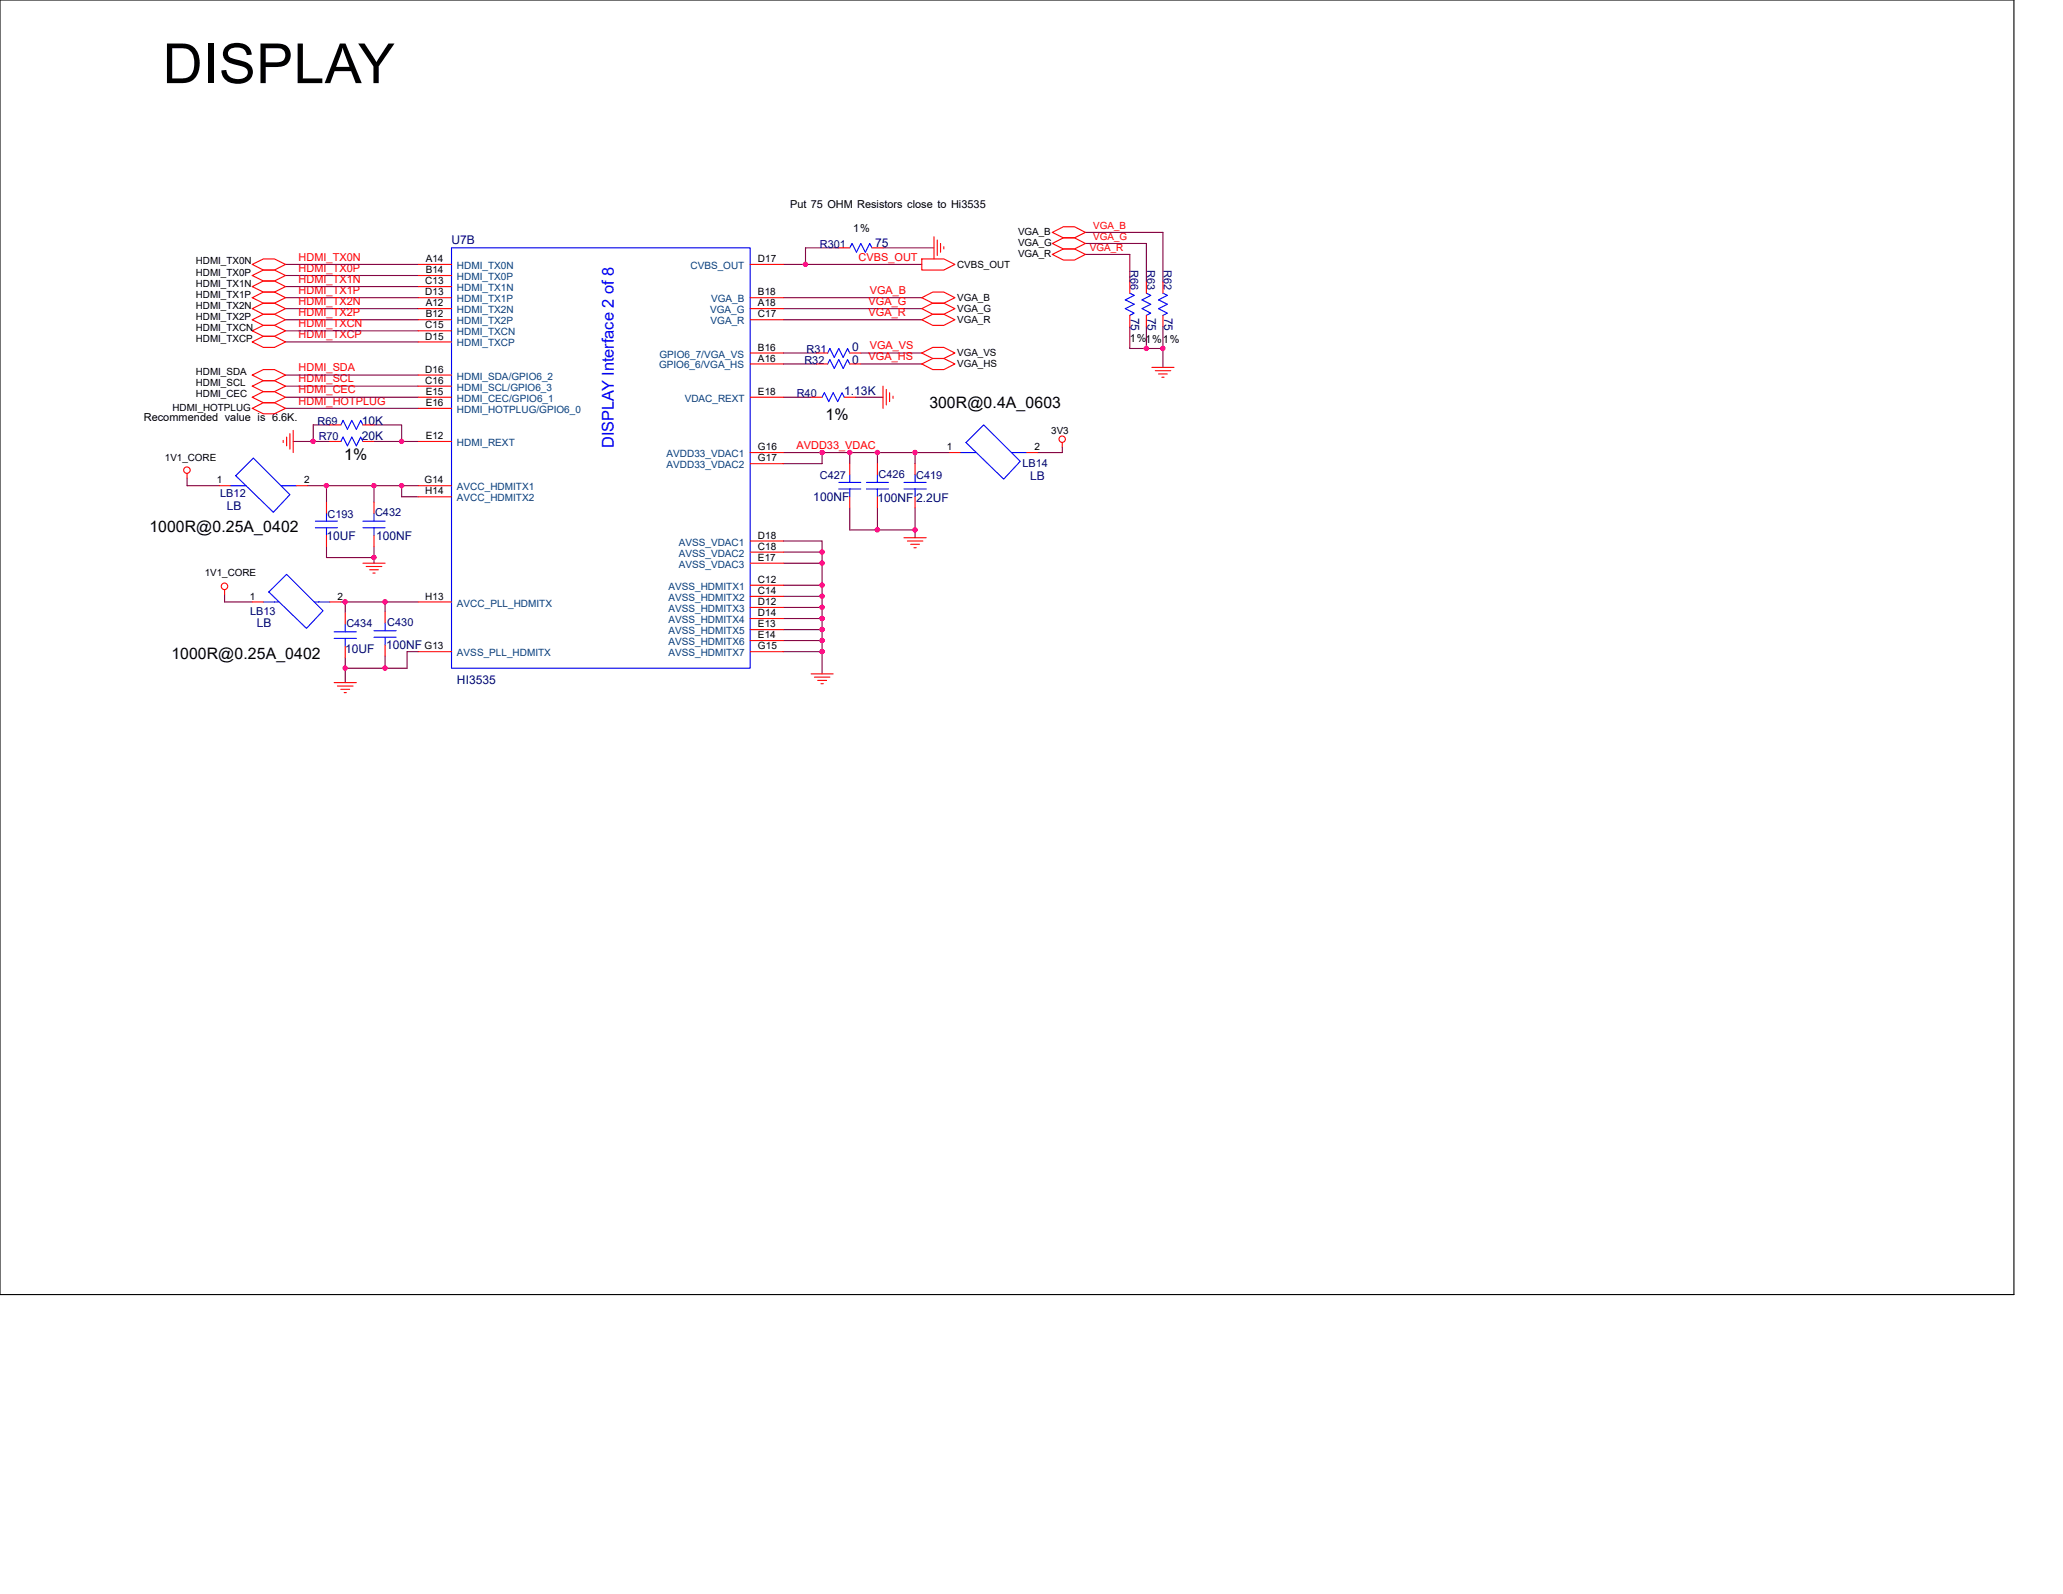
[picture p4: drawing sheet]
<svg xmlns="http://www.w3.org/2000/svg" width="279mm" height="216mm" viewBox="0 0 279 216" stroke-linecap="round" stroke-linejoin="round" font-family="sans-serif">
<path d="M0 0h272.8v175.3h-272.8z" fill="none" stroke="#000" stroke-width=".15"/>
<g fill="none" stroke="#800040" stroke-width=".15">
<path d="M38.7 37.3h17.9M38.7 38.8h17.9M38.7 35.8h17.9M106.1 35.8h3M109.1 35.8h15.7M113.6 33.6h-4.5v2.2M119.6 33.6h6.9M147 34.5h6v3.7M147 31.5h10.5v6.7M147 33h8.3v5.2M38.7 52.3h17.9M38.7 55.3h17.9"/>
<path d="M38.7 53.8h17.9M38.7 40.3h17.9M38.7 46.3h17.9M38.7 50.8h17.9M38.7 41.8h17.9M38.7 43.3h17.9M38.7 44.8h17.9M39.7 59.8h2.7M42.4 59.8h2.3M44.7 57.6h-2.3v2.2M50.7 59.8h3.7M50.7 57.6h3.7v2.2"/>
<path d="M54.4 59.8h2.2M106.1 53.8h3.8M106.1 47.8h4.5M106.1 49.3h4.5M106.1 40.3h18.7M106.1 41.8h18.7M106.1 43.3h18.7M115.8 53.8h3.8M116.6 47.8h8.2M116.6 49.3h8.2M153 44.2v3h2.3M155.3 44.2v3h2.2"/>
<path d="M157.5 44.2v5.6M25.3 64.7v1.1h4.4M41.7 65.8h2.5M44.2 65.8v2.2M44.2 74v1.5h6.5M44.2 65.8h6.5M50.7 65.8h3.7M50.7 74v2.3M50.7 65.8v2.2M54.4 65.8v1.5h2.2M54.4 65.8h2.2M106.1 79.3h5.2"/>
<path d="M106.1 76.3h5.2M106.1 73.3h5.2v3M106.1 74.8h5.2M106.1 61.3h5.2M111.3 61.3h3.8M111.3 76.3v3M111.3 79.3v1.5M111.3 61.3v1.5h-5.2M115.1 61.3h3.7M115.1 68.8v3h3.7M115.1 61.3v1.5M118.8 61.3h5.1"/>
<path d="M118.8 71.8h5.1M118.8 68.8v3M118.8 61.3v1.5M123.9 71.8v1M123.9 61.3v1.5M123.9 68.8v3M123.9 61.3h4.7M143.9 60.5v.8h-3.3M30.4 80.5v1h3.8M46.2 81.5h.6M46.8 90.5h5.4M46.8 89v3.5"/>
<path d="M46.8 81.5v1.5M46.8 81.5h5.4M52.2 88.9v1.6M52.2 81.5v1.4M52.2 81.5h4.4M56.6 88.3h-1.5v2.2h-2.9M106.1 82.3h5.2M106.1 85.3h5.2M106.1 88.3h5.2M106.1 86.8h5.2M106.1 83.8h5.2M106.1 80.8h5.2"/>
<path d="M111.3 80.8v1.5M111.3 83.8v1.5M111.3 82.3v1.5M111.3 88.3v3M111.3 85.3v3"/>
</g>
<g fill="#f0f" stroke="#f0f" stroke-width=".15">
<circle cx="50.6" cy="75.5" r=".29"/>
<circle cx="157.5" cy="47.2" r=".29"/>
<circle cx="155.2" cy="47.2" r=".29"/>
<circle cx="111.3" cy="79.3" r=".29"/>
<circle cx="111.3" cy="76.3" r=".29"/>
<circle cx="111.3" cy="74.8" r=".29"/>
<circle cx="111.3" cy="82.3" r=".29"/>
<circle cx="111.3" cy="80.8" r=".29"/>
<circle cx="111.3" cy="85.3" r=".3"/>
<circle cx="111.3" cy="83.8" r=".29"/>
<circle cx="111.3" cy="88.3" r=".29"/>
<circle cx="111.3" cy="86.7" r=".29"/>
<circle cx="46.7" cy="90.5" r=".29"/>
<circle cx="52.1" cy="90.5" r=".29"/>
<circle cx="42.4" cy="59.8" r=".29"/>
<circle cx="109.1" cy="35.8" r=".29"/>
<circle cx="115.1" cy="61.3" r=".29"/>
<circle cx="123.9" cy="61.3" r=".29"/>
<circle cx="118.8" cy="61.3" r=".29"/>
<circle cx="111.3" cy="61.3" r=".29"/>
<circle cx="54.4" cy="59.8" r=".29"/>
<circle cx="52.1" cy="81.5" r=".29"/>
<circle cx="46.7" cy="81.5" r=".29"/>
<circle cx="54.4" cy="65.8" r=".29"/>
<circle cx="50.6" cy="65.8" r=".29"/>
<circle cx="44.2" cy="65.8" r=".29"/>
<circle cx="123.9" cy="71.8" r=".29"/>
<circle cx="118.8" cy="71.8" r=".29"/>
</g>
<g fill="none" stroke="#f00" stroke-width=".15">
<path d="M34.2 35.8l1.5-.7h1.5l1.5 .7-1.5 .8h-1.5zM34.2 37.3l1.5-.7h1.5l1.5 .7-1.5 .8h-1.5zM34.2 38.8l1.5-.7h1.5l1.5 .7-1.5 .8h-1.5zM56.6 35.8h4.6M56.6 37.3h4.6M56.6 38.8h4.6M101.6 35.8h4.5M113.6 33.6h1.5M118.1 33.6h1.5M124.8 35.1h3l1.5 .7-1.5 .8h-3zM126.5 32.1v3M126.9 32.5v2.1"/>
<path d="M127.4 33v1.2M127.8 33.4v.3M142.5 31.5l1.5-.8h1.5l1.5 .8-1.5 .7h-1.5zM142.5 33l1.5-.8h1.5l1.5 .8-1.5 .7h-1.5zM142.5 34.5l1.5-.8h1.5l1.5 .8-1.5 .7h-1.5zM153 38.2v1.5M155.3 38.2v1.5M157.5 38.2v1.5M34.2 40.3l1.5-.7h1.5l1.5 .7-1.5 .8h-1.5zM34.2 41.8l1.5-.7h1.5l1.5 .7-1.5 .8h-1.5zM34.2 43.3l1.5-.7h1.5l1.5 .7-1.5 .8h-1.5zM34.2 44.8l1.5-.7h1.5l1.5 .7-1.5 .8h-1.5z"/>
<path d="M34.2 46.3l1.5-.7h1.5l1.5 .7-1.5 .8h-1.5zM34.2 50.8l1.5-.7h1.5l1.5 .7-1.5 .8h-1.5zM34.2 52.3l1.5-.7h1.5l1.5 .7-1.5 .7h-1.5zM34.2 53.8l1.5-.8h1.5l1.5 .8-1.5 .7h-1.5zM34.2 55.3l1.5-.8h1.5l1.5 .8-1.5 .7h-1.5zM38.4 59.6v.3M38.8 59.2v1.2M39.3 58.7v2.1M39.7 58.3v3M44.7 59.8h1.5M44.7 57.6h1.5M49.1 59.8h1.6"/>
<path d="M49.1 57.6h1.6M56.6 44.8h4.6M56.6 52.3h4.6M56.6 50.8h4.6M56.6 53.8h4.6M56.6 55.3h4.6M56.6 59.8h4.6M56.6 40.3h4.6M56.6 46.3h4.6M56.6 41.8h4.6M56.6 43.3h4.6M101.6 49.3h4.5"/>
<path d="M101.6 40.3h4.5M101.6 47.8h4.5M101.6 53.8h4.5M101.6 43.3h4.5M101.6 41.8h4.5M109.9 53.8h1.4M110.6 49.3h1.5M110.6 47.8h1.5M114.3 53.8h1.5M115.1 49.3h1.5M115.1 47.8h1.5M119.6 52.3v3"/>
<path d="M120 52.7v2.1M120.5 53.2v1.2M120.9 53.7v.3M124.8 40.3l1.5-.7h1.5l1.5 .7-1.5 .8h-1.5zM124.8 41.8l1.5-.7h1.5l1.5 .7-1.5 .8h-1.5zM124.8 43.3l1.5-.7h1.5l1.5 .7-1.5 .8h-1.5zM124.8 47.8l1.5-.7h1.5l1.5 .7-1.5 .8h-1.5zM124.8 49.3l1.5-.7h1.5l1.5 .7-1.5 .8h-1.5zM143.9 59.9v.6M153 42.7v1.5M155.3 42.7v1.5M156 49.8h3"/>
<path d="M156.5 50.2h2.1M156.9 50.7h1.2M157.4 51.1h.2M157.5 42.7v1.5M25.3 64.1v.6M29.7 65.8h1.5M30.4 79.9v.6M40.2 65.8h1.5M44.2 68v1.5M44.2 72.5v1.5M49.1 76.3h3.1M49.6 76.7h2.1"/>
<path d="M50.1 77.2h1.1M50.5 77.6h.3M50.7 68v1.5M50.7 72.5v1.5M56.6 67.3h4.6M56.6 65.8h4.6M101.6 61.3h4.5M101.6 62.8h4.5M101.6 76.3h4.5M101.6 74.8h4.5M101.6 73.3h4.5M101.6 79.3h4.5"/>
<path d="M115.1 62.8v1.5M115.1 67.3v1.5M118.8 62.8v1.5M118.8 67.3v1.5M122.4 72.8h3M122.9 73.3h2.1M123.3 73.7h1.2M123.8 74.2h.3M123.9 62.8v1.5M123.9 67.3v1.5M128.6 61.3h1.5M139.1 61.3h1.5"/>
<path d="M34.2 81.5h1.5M44.7 81.5h1.5M45.3 92.5h3M45.7 92.9h2.1M46.2 93.4h1.1M46.6 93.8h.3M46.8 83v1.5M46.8 87.5v1.5M52.2 82.9v1.5M52.2 87.4v1.5M56.6 81.5h4.6M56.6 88.3h4.6"/>
<path d="M101.6 86.8h4.5M101.6 85.3h4.5M101.6 88.3h4.5M101.6 83.8h4.5M101.6 82.3h4.5M101.6 80.8h4.5M109.9 91.3h2.9M110.3 91.7h2.1M110.7 92.2h1.3M111.2 92.6h.3"/>
<circle cx="143.9" cy="59.5" r=".43"/>
<circle cx="25.3" cy="63.7" r=".44"/>
<circle cx="30.4" cy="79.4" r=".44"/>
</g>
<g fill="none" stroke="#00f" stroke-width=".15">
<path d="M61.2 33.6h40.4v56.9h-40.4zM61.2 35.8h.1M61.2 37.3h.1M61.2 38.8h.1M101.6 35.8h.1M115.1 33.6h.1M115.1 33.6l.3-.6 .6 1.2 .6-1.2 .6 1.2 .6-1.2 .3 .6M118.1 33.6h.1M153 39.7h.1M153 39.7l.6 .3-1.2 .6 1.2 .6-1.2 .6 1.2 .6-.6 .3M155.3 39.7h.1M155.3 39.7l.6 .3-1.2 .6 1.2 .6-1.2 .6 1.2 .6-.6 .3"/>
<path d="M157.5 39.7h.1M157.5 39.7l.6 .3-1.2 .6 1.2 .6-1.2 .6 1.2 .6-.6 .3M46.2 59.8h.1M46.2 57.6h.1M49.1 59.8l-.2-.6-.6 1.2-.7-1.2-.5 1.2-.6-1.2-.3 .6M49.1 57.6l-.2-.7-.6 1.2-.7-1.2-.5 1.2-.6-1.2-.3 .7M49.1 59.8h.1M49.1 57.6h.1M61.2 44.8h.1M61.2 52.3h.1M61.2 50.8h.1M61.2 53.8h.1"/>
<path d="M61.2 55.3h.1M61.2 59.8h.1M61.2 40.3h.1M61.2 46.3h.1M61.2 41.8h.1M61.2 43.3h.1M101.6 49.3h.1M101.6 40.3h.1M101.6 47.8h.1M101.6 53.8h.1M101.6 43.3h.1M101.6 41.8h.1"/>
<path d="M111.3 53.8h.1M112.1 49.3h.1M112.1 49.3l.3-.6 .6 1.2 .6-1.2 .6 1.2 .6-1.2 .3 .6M112.1 47.8h.1M114.3 53.8h.1M114.3 53.8l-.3-.6-.5 1.2-.7-1.2-.6 1.2-.5-1.2-.4 .6M115.1 49.3h.1M115.1 47.8h.1M115.1 47.8l-.3-.6-.6 1.2-.6-1.2-.6 1.2-.6-1.2-.3 .6M130.8 59.9l2.4-2.3 5 4.9-2.3 2.4zM153 42.7h.1M155.3 42.7h.1"/>
<path d="M157.5 42.7h.1M31.2 65.8h2.1M31.9 64.4l2.4-2.4 5 5-2.3 2.4zM38.1 65.8h2.1M42.7 71.5h3M42.7 70.6h3M44.2 71.5v1M44.2 69.5v1.1M49.1 71.5h3.1M49.1 70.6h3.1M50.7 71.5v1M50.7 69.5v1.1"/>
<path d="M61.2 67.3h.1M61.2 65.8h.1M101.6 61.3h.1M101.6 62.8h.1M101.6 76.3h.1M101.6 74.8h.1M101.6 73.3h.1M101.6 79.3h.1M113.6 66.2h3M113.6 65.3h3M115.1 66.2v1.1M115.1 64.3v1"/>
<path d="M117.3 66.2h3M117.3 65.3h3M118.8 66.2v1.1M118.8 64.3v1M122.4 66.2h3M122.4 65.3h3M123.9 66.2v1.1M123.9 64.3v1M130.1 61.3h2.1M137 61.3h2.1M35.7 81.5h2.1M36.4 80.2l2.4-2.4 5 4.9-2.3 2.4z"/>
<path d="M42.6 81.5h2.1M45.3 86.5h3M45.3 85.6h3M46.8 86.5v1M46.8 84.5v1.1M50.7 86.3h3M50.7 85.4h3M52.2 86.3v1.1M52.2 84.4v1M61.2 81.5h.1M61.2 88.3h.1M101.6 86.8h.1"/>
<path d="M101.6 85.3h.1M101.6 88.3h.1M101.6 83.8h.1M101.6 82.3h.1M101.6 80.8h.1"/>
</g>
<text font-size="7.5" x="22" y="11.3">DISPLAY</text>
<g font-size="2.2">
<text x="111.8" y="56.9">1%</text>
<text x="46.6" y="62.3">1%</text>
</g>
<text font-size="2.2" fill="#00f" x="83.1" y="60.7" transform="rotate(-90 83.1 60.7)">DISPLAY Interface 2 of 8</text>
<g font-size="2.1">
<text x="125.9" y="55.3">300R@0.4A_0603</text>
<text x="20.2" y="72.1">1000R@0.25A_0402</text>
<text x="23.2" y="89.3">1000R@0.25A_0402</text>
</g>
<g font-size="1.6" fill="#000080">
<text x="61.2" y="33.1">U7B</text>
<text x="118.5" y="33.4">75</text>
<text x="115.4" y="47.5">0</text>
<text x="153.2" y="43" transform="rotate(90 153.2 43)">75</text>
<text x="155.4" y="43" transform="rotate(90 155.4 43)">75</text>
<text x="157.6" y="43" transform="rotate(90 157.6 43)">75</text>
<text x="114.3" y="53.5">1.13K</text>
<text x="115.4" y="49.3">0</text>
<text x="49" y="59.6">20K</text>
<text x="49" y="57.5">10K</text>
<text x="139.5" y="65">LB</text>
<text x="30.7" y="69.1">LB</text>
<text x="110.2" y="67.9">100NF</text>
<text x="118.8" y="68">100NF 2.2UF</text>
<text x="44.2" y="73.1">10UF</text>
<text x="50.9" y="73.1">100NF</text>
<text x="34.8" y="85">LB</text>
<text x="46.8" y="88.4">10UF</text>
<text x="52.3" y="87.9">100NF</text>
<text x="61.9" y="92.6">HI3535</text>
</g>
<g font-size="1.5">
<text x="107" y="28.2">Put 75 OHM Resistors close to Hi3535</text>
<text x="115.5" y="31.5">1%</text>
<text x="153" y="46.3">1%1%1%</text>
<text x="19.5" y="57.1">Recommended value is 6.6K.</text>
</g>
<g font-size="1.5" fill="#f00">
<text x="40.4" y="35.3">HDMI_TX0N</text>
<text x="116.3" y="35.3">CVBS_OUT</text>
<text x="40.4" y="36.8">HDMI_TX0P</text>
<text x="40.4" y="39.8">HDMI_TX1P</text>
<text x="40.4" y="38.3">HDMI_TX1N</text>
<text x="40.4" y="41.3">HDMI_TX2N</text>
<text x="117.6" y="41.3">VGA_G</text>
<text x="117.8" y="39.8">VGA_B</text>
<text x="40.4" y="45.8">HDMI_TXCP</text>
<text x="40.4" y="42.8">HDMI_TX2P</text>
<text x="40.4" y="44.3">HDMI_TXCN</text>
<text x="117.6" y="42.8">VGA_R</text>
<text x="117.8" y="47.3">VGA_VS</text>
<text x="40.4" y="51.8">HDMI_SCL</text>
<text x="40.4" y="53.3">HDMI_CEC</text>
<text x="40.4" y="50.3">HDMI_SDA</text>
<text x="117.6" y="48.8">VGA_HS</text>
<text x="40.4" y="54.8">HDMI_HOTPLUG</text>
<text x="107.9" y="60.8">AVDD33_VDAC</text>
</g>
<g font-size="1.5" fill="#000080">
<text x="111" y="33.5">R301</text>
<text x="153.1" y="36.6" transform="rotate(90 153.1 36.6)">R66</text>
<text x="155.4" y="36.6" transform="rotate(90 155.4 36.6)">R63</text>
<text x="157.6" y="36.6" transform="rotate(90 157.6 36.6)">R62</text>
<text x="109.2" y="47.8">R31</text>
<text x="107.9" y="53.8">R40</text>
<text x="108.9" y="49.3">R32</text>
<text x="43" y="57.5">R69</text>
<text x="43.2" y="59.6">R70</text>
<text x="111" y="64.9">C427</text>
<text x="119" y="64.7">C426</text>
<text x="124.1" y="64.9">C419</text>
<text x="138.5" y="63.2">LB14</text>
<text x="29.8" y="67.3">LB12</text>
<text x="44.4" y="70.1">C193</text>
<text x="50.8" y="69.8">C432</text>
<text x="33.9" y="83.3">LB13</text>
<text x="46.9" y="85">C434</text>
<text x="52.5" y="84.8">C430</text>
</g>
<g font-size="1.4">
<text x="57.7" y="35.5">A14</text>
<text x="102.7" y="35.5">D17</text>
<text x="57.6" y="38.5">C13</text>
<text x="57.6" y="40">D13</text>
<text x="57.7" y="37">B14</text>
<text x="57.7" y="41.5">A12</text>
<text x="102.7" y="40">B18</text>
<text x="102.7" y="41.5">A18</text>
<text x="57.6" y="44.5">C15</text>
<text x="57.6" y="46">D15</text>
<text x="57.7" y="43">B12</text>
<text x="102.7" y="43">C17</text>
<text x="102.7" y="47.5">B16</text>
<text x="57.6" y="52">C16</text>
<text x="57.6" y="50.5">D16</text>
<text x="57.7" y="53.5">E15</text>
<text x="102.7" y="53.5">E18</text>
<text x="102.7" y="49">A16</text>
<text x="57.7" y="55">E16</text>
<text x="57.7" y="59.5">E12</text>
<text x="29.4" y="65.5">1</text>
<text x="41.2" y="65.5">2</text>
<text x="57.5" y="65.5">G14</text>
<text x="102.7" y="61">G16</text>
<text x="102.7" y="62.5">G17</text>
<text x="128.2" y="61">1</text>
<text x="140.1" y="61">2</text>
<text x="57.6" y="67">H14</text>
<text x="102.7" y="76">E17</text>
<text x="102.7" y="74.5">C18</text>
<text x="102.7" y="73">D18</text>
<text x="33.8" y="81.2">1</text>
<text x="45.7" y="81.2">2</text>
<text x="57.6" y="81.2">H13</text>
<text x="102.7" y="83.5">D14</text>
<text x="102.7" y="82">D12</text>
<text x="102.7" y="80.5">C14</text>
<text x="102.7" y="79">C12</text>
<text x="57.5" y="87.9">G13</text>
<text x="102.7" y="86.4">E14</text>
<text x="102.7" y="85">E13</text>
<text x="102.7" y="87.9">G15</text>
</g>
<g font-size="1.4" fill="#004080">
<text x="61.9" y="36.4">HDMI_TX0N</text>
<text x="61.9" y="37.9">HDMI_TX0P</text>
<text x="61.9" y="39.4">HDMI_TX1N</text>
<text x="61.9" y="40.9">HDMI_TX1P</text>
<text x="93.5" y="36.4">CVBS_OUT</text>
<text x="96.3" y="40.9">VGA_B</text>
<text x="61.9" y="45.4">HDMI_TXCN</text>
<text x="61.9" y="46.9">HDMI_TXCP</text>
<text x="61.9" y="42.4">HDMI_TX2N</text>
<text x="61.9" y="43.9">HDMI_TX2P</text>
<text x="96.2" y="42.4">VGA_G</text>
<text x="96.2" y="43.9">VGA_R</text>
<text x="61.9" y="52.9">HDMI_SCL/GPIO6_3</text>
<text x="61.9" y="51.4">HDMI_SDA/GPIO6_2</text>
<text x="89.3" y="49.9">GPIO6_6/VGA_HS</text>
<text x="89.3" y="48.4">GPIO6_7/VGA_VS</text>
<text x="61.9" y="54.4">HDMI_CEC/GPIO6_1</text>
<text x="61.9" y="55.9">HDMI_HOTPLUG/GPIO6_0</text>
<text x="92.7" y="54.4">VDAC_REXT</text>
<text x="61.9" y="60.4">HDMI_REXT</text>
<text x="90.3" y="61.9">AVDD33_VDAC1</text>
<text x="90.3" y="63.4">AVDD33_VDAC2</text>
<text x="61.9" y="67.9">AVCC_HDMITX2</text>
<text x="61.9" y="66.4">AVCC_HDMITX1</text>
<text x="91.9" y="76.9">AVSS_VDAC3</text>
<text x="91.9" y="75.4">AVSS_VDAC2</text>
<text x="91.9" y="73.9">AVSS_VDAC1</text>
<text x="61.9" y="82.1">AVCC_PLL_HDMITX</text>
<text x="90.5" y="82.9">AVSS_HDMITX3</text>
<text x="90.5" y="81.4">AVSS_HDMITX2</text>
<text x="90.5" y="79.9">AVSS_HDMITX1</text>
<text x="61.9" y="88.9">AVSS_PLL_HDMITX</text>
<text x="90.5" y="87.4">AVSS_HDMITX6</text>
<text x="90.5" y="85.9">AVSS_HDMITX5</text>
<text x="90.5" y="88.9">AVSS_HDMITX7</text>
<text x="90.5" y="84.4">AVSS_HDMITX4</text>
</g>
<g font-size="1.3">
<text x="26.5" y="35.8">HDMI_TX0N</text>
<text x="137.9" y="31.8">VGA_B</text>
<text x="137.9" y="33.3">VGA_G</text>
<text x="137.9" y="34.8">VGA_R</text>
<text x="26.5" y="37.3">HDMI_TX0P</text>
<text x="26.5" y="38.8">HDMI_TX1N</text>
<text x="26.5" y="40.3">HDMI_TX1P</text>
<text x="26.5" y="41.8">HDMI_TX2N</text>
<text x="129.6" y="40.8">VGA_B</text>
<text x="129.6" y="36.3">CVBS_OUT</text>
<text x="26.5" y="43.3">HDMI_TX2P</text>
<text x="26.5" y="44.8">HDMI_TXCN</text>
<text x="26.5" y="46.3">HDMI_TXCP</text>
<text x="129.6" y="42.3">VGA_G</text>
<text x="129.6" y="43.8">VGA_R</text>
<text x="26.5" y="50.8">HDMI_SDA</text>
<text x="26.5" y="52.3">HDMI_SCL</text>
<text x="26.5" y="53.8">HDMI_CEC</text>
<text x="129.6" y="48.3">VGA_VS</text>
<text x="129.6" y="49.8">VGA_HS</text>
<text x="23.4" y="55.6">HDMI_HOTPLUG</text>
<text x="142.4" y="58.8">3V3</text>
<text x="22.3" y="62.5">1V1_CORE</text>
<text x="27.7" y="78.1">1V1_CORE</text>
</g>
<g font-size="1.3" fill="#f00">
<text x="147.6" y="34">VGA_R</text>
<text x="148.1" y="31">VGA_B</text>
<text x="148.1" y="32.5">VGA_G</text>
</g>
</svg>
